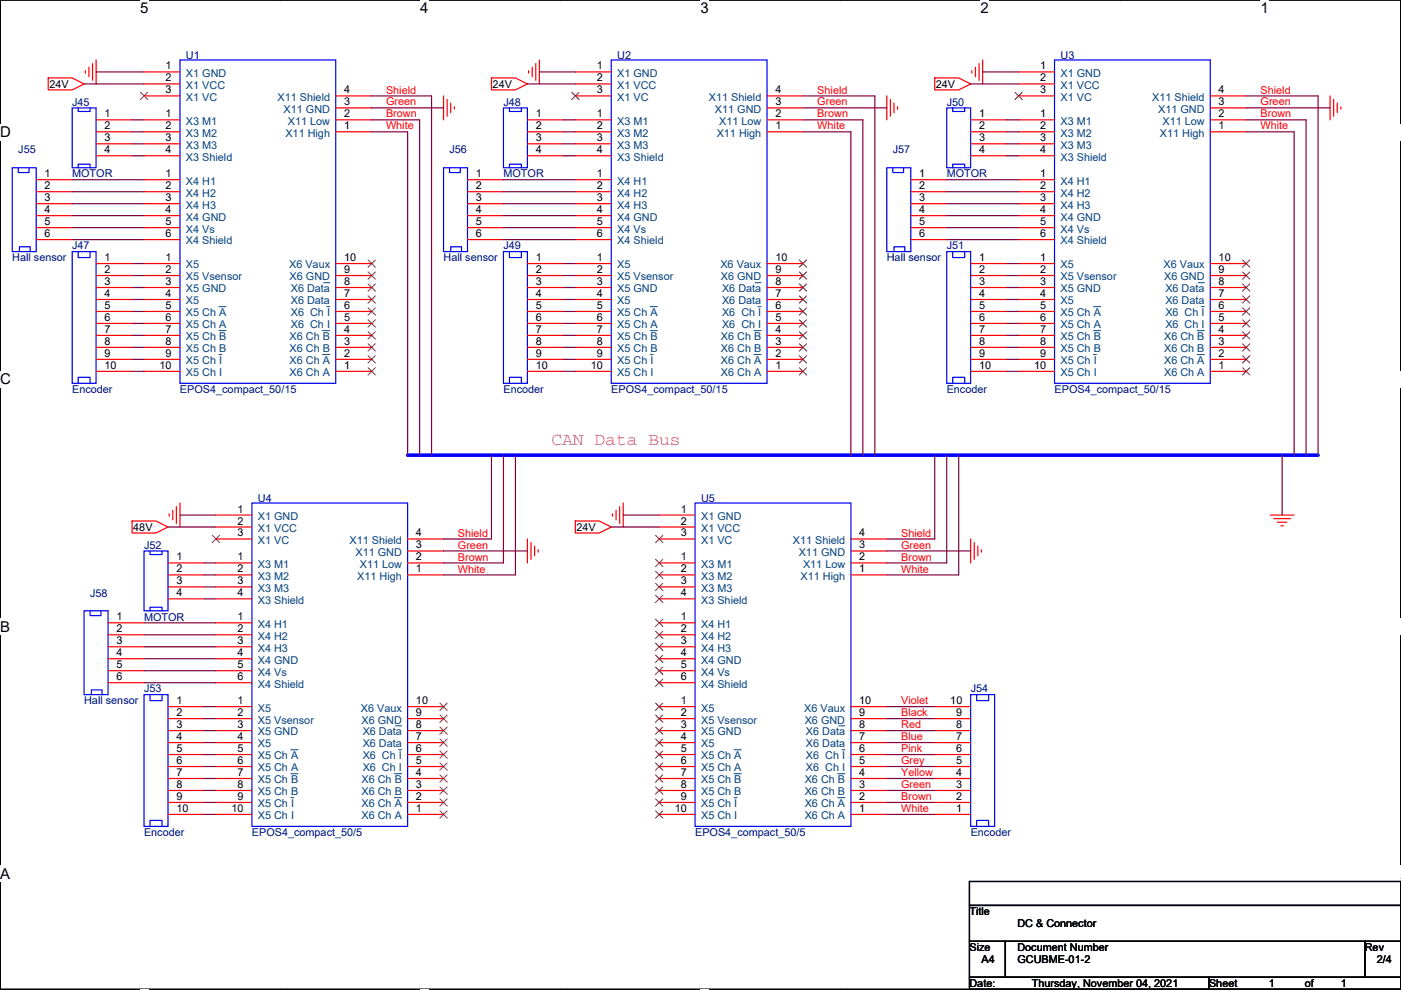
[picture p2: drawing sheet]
<svg xmlns="http://www.w3.org/2000/svg" width="297mm" height="210mm" viewBox="0 0 297 210" stroke-linecap="round" stroke-linejoin="round" font-family="sans-serif">
<path d="M.1 0h296.9v209.8h-296.9z" fill="none" stroke="#000" stroke-width=".25"/>
<g fill="#fff">
<path d="M29.7 0h1.8v3.5h-1.8z"/>
<path d="M29.7 209.8l1.8 .1z"/>
</g>
<path d="M59.4 0h.1M59.4 209.8h.1" fill="none" stroke="#000" stroke-width=".25"/>
<g fill="#fff">
<path d="M89.1 0h1.8v3.5h-1.8z"/>
<path d="M89.1 209.8l1.8 .1z"/>
</g>
<path d="M118.8 0h.1M118.8 209.8h.1" fill="none" stroke="#000" stroke-width=".25"/>
<g fill="#fff">
<path d="M148.5 0h1.8v3.5h-1.8z"/>
<path d="M148.5 209.8l1.8 .1z"/>
</g>
<path d="M178.2 0h.1M178.2 209.8h.1" fill="none" stroke="#000" stroke-width=".25"/>
<g fill="#fff">
<path d="M207.9 0h1.7v3.5h-1.7z"/>
<path d="M207.9 209.8l1.7 .1z"/>
</g>
<path d="M237.6 0h.1M237.6 209.8h.1" fill="none" stroke="#000" stroke-width=".25"/>
<g fill="#fff">
<path d="M267.3 0h1.7v3.5h-1.7z"/>
<path d="M267.3 209.8l1.7 .1z"/>
<path d="M.1 26.2h2.2v3.6h-2.2z"/>
<path d="M297 26.2v3.6z"/>
<path d="M.1 78.7h2.2v3.5h-2.2z"/>
<path d="M297 78.7v3.5z"/>
</g>
<path d="M.1 52.5h.1M297 52.5h.1" fill="none" stroke="#000" stroke-width=".25"/>
<g fill="#fff">
<path d="M.1 131.1h2.1v3.6h-2.1z"/>
<path d="M297 131.1v3.6z"/>
</g>
<path d="M.1 104.9h.1M297 104.9h.1" fill="none" stroke="#000" stroke-width=".25"/>
<g fill="#fff">
<path d="M0 183.6h2.2v3.5h-2.2z"/>
<path d="M297 183.6v3.5z"/>
</g>
<path d="M.1 157.4h.1M297 157.4h.1M205.5 199.7h7.7v7.6h-7.7zM205.5 187h91.5v5h-91.5zM205.5 192h91.5v7.7h-91.5zM213.2 199.7h76.2v7.6h-76.2zM289.4 199.7h7.6v7.6h-7.6zM205.5 207.3h50.8v2.5h-50.8zM256.3 207.3h40.7v2.5h-40.7z" fill="none" stroke="#000" stroke-width=".25"/>
<g fill="none" stroke="#f00" stroke-width=".25">
<path d="M10.2 16.5h5.1l2.5 1.3-2.5 1.3h-5.1zM18.1 15v.5M18.9 14.2v2.1M19.6 13.5v3.5M20.4 12.7v5.1M30.5 15.3h7.7M30.5 17.8h7.7M104.2 16.5h5.1l2.5 1.3-2.5 1.3h-5.1zM112.1 15v.5M112.8 14.2v2.1M113.6 13.5v3.5M114.4 12.7v5.1"/>
<path d="M122 15.3h7.6M122 17.8h7.6M198.2 16.5h5.1l2.5 1.3-2.5 1.3h-5.1zM206.1 15v.5M206.8 14.2v2.1M207.6 13.5v3.5M208.3 12.7v5.1M216 15.3h7.6M216 17.8h7.6M7.7 38.1h7.6M20.4 25.4h7.6M20.4 28h7.6"/>
<path d="M20.4 30.5h7.6M20.4 33h7.6M30.5 20.3h7.7M30.5 25.4h7.7M30.5 28h7.7M30.5 30.5h7.7M30.5 33h7.7M30.5 38.1h7.7M71.2 28h7.6M71.2 25.4h7.6M71.2 22.9h7.6M71.2 20.3h7.6"/>
<path d="M94 20.3v5.1M94.8 21.1v3.6M95.6 21.9v2M96.3 22.6v.5M99.1 38.1h7.6M111.8 25.4h7.6M111.8 28h7.6M111.8 30.5h7.6M111.8 33h7.6M122 20.3h7.6M122 25.4h7.6M122 28h7.6"/>
<path d="M122 30.5h7.6M122 33h7.6M122 38.1h7.6M162.6 28h7.6M162.6 25.4h7.6M162.6 22.9h7.6M162.6 20.3h7.6M188 20.3v5.1M188.8 21.1v3.6M189.5 21.9v2M190.3 22.6v.5M193.1 38.1h7.6"/>
<path d="M205.8 25.4h7.6M205.8 28h7.6M205.8 30.5h7.6M205.8 33h7.6M216 20.3h7.6M216 25.4h7.6M216 28h7.6M216 30.5h7.6M216 33h7.6M216 38.1h7.6M256.6 28h7.6M256.6 25.4h7.6"/>
<path d="M256.6 22.9h7.6M256.6 20.3h7.6M282 20.3v5.1M282.8 21.1v3.6M283.5 21.9v2M284.3 22.6v.5M7.7 40.7h7.6M7.7 43.2h7.6M7.7 45.7h7.6M7.7 48.3h7.6M7.7 50.8h7.6M20.4 55.9h7.6"/>
<path d="M20.4 58.4h7.6M30.5 55.9h7.7M30.5 58.4h7.7M30.5 40.7h7.7M30.5 43.2h7.7M30.5 45.7h7.7M30.5 48.3h7.7M30.5 50.8h7.7M71.2 58.4h7.6M71.2 55.9h7.6M99.1 40.7h7.6M99.1 43.2h7.6"/>
<path d="M99.1 45.7h7.6M99.1 48.3h7.6M99.1 50.8h7.6M111.8 55.9h7.6M111.8 58.4h7.6M122 55.9h7.6M122 58.4h7.6M122 40.7h7.6M122 43.2h7.6M122 45.7h7.6M122 48.3h7.6M122 50.8h7.6"/>
<path d="M162.6 58.4h7.6M162.6 55.9h7.6M193.1 40.7h7.6M193.1 43.2h7.6M193.1 45.7h7.6M193.1 48.3h7.6M193.1 50.8h7.6M205.8 55.9h7.6M205.8 58.4h7.6M216 55.9h7.6M216 58.4h7.6M216 40.7h7.6"/>
<path d="M216 43.2h7.6M216 45.7h7.6M216 48.3h7.6M216 50.8h7.6M256.6 58.4h7.6M256.6 55.9h7.6M20.4 61h7.6M20.4 63.5h7.6M20.4 66.1h7.6M20.4 68.6h7.6M20.4 71.1h7.6M20.4 73.7h7.6"/>
<path d="M20.4 76.2h7.6M20.4 78.8h7.6M30.5 61h7.7M30.5 63.5h7.7M30.5 66.1h7.7M30.5 68.6h7.7M30.5 71.1h7.7M30.5 73.7h7.7M30.5 76.2h7.7M30.5 78.8h7.7M71.2 78.8h7.6M71.2 76.2h7.6"/>
<path d="M71.2 73.7h7.6M71.2 71.1h7.6M71.2 68.6h7.6M71.2 66.1h7.6M71.2 63.5h7.6M71.2 61h7.6M111.8 61h7.6M111.8 63.5h7.6M111.8 66.1h7.6M111.8 68.6h7.6M111.8 71.1h7.6M111.8 73.7h7.6"/>
<path d="M111.8 76.2h7.6M111.8 78.8h7.6M122 61h7.6M122 63.5h7.6M122 66.1h7.6M122 68.6h7.6M122 71.1h7.6M122 73.7h7.6M122 76.2h7.6M122 78.8h7.6M162.6 78.8h7.6M162.6 76.2h7.6"/>
<path d="M162.6 73.7h7.6M162.6 71.1h7.6M162.6 68.6h7.6M162.6 66.1h7.6M162.6 63.5h7.6M162.6 61h7.6M205.8 61h7.6M205.8 63.5h7.6M205.8 66.1h7.6M205.8 68.6h7.6M205.8 71.1h7.6M205.8 73.7h7.6"/>
<path d="M205.8 76.2h7.6M205.8 78.8h7.6M216 61h7.6M216 63.5h7.6M216 66.1h7.6M216 68.6h7.6M216 71.1h7.6M216 73.7h7.6M216 76.2h7.6M216 78.8h7.6M256.6 78.8h7.6M256.6 76.2h7.6"/>
<path d="M256.6 73.7h7.6M256.6 71.1h7.6M256.6 68.6h7.6M256.6 66.1h7.6M256.6 63.5h7.6M256.6 61h7.6M28 110.5h5.1l2.5 1.3-2.5 1.3h-5.1zM35.6 119.4h7.6M35.9 109v.5M36.6 108.2v2.1M37.4 107.5v3.5M38.2 106.7v5.1"/>
<path d="M45.8 109.2h7.6M45.8 111.8h7.6M45.8 114.3h7.6M45.8 119.4h7.6M86.4 119.4h7.6M86.4 116.9h7.6M86.4 114.3h7.6M111.8 114.3v5.1M112.6 115.1v3.5M113.3 115.8v2.1M114.1 116.6v.5M122 110.5h5.1l2.5 1.3-2.5 1.3h-5.1z"/>
<path d="M129.9 109v.5M130.6 108.2v2.1M131.4 107.5v3.5M132.1 106.7v5.1M139.8 109.2h7.6M139.8 111.8h7.6M139.8 114.3h7.6M139.8 119.4h7.6M180.4 119.4h7.6M180.4 116.9h7.6M180.4 114.3h7.6M205.8 114.3v5.1"/>
<path d="M206.6 115.1v3.5M207.3 115.8v2.1M208.1 116.6v.5M269.3 109.2h5.1M270.1 110h3.5M270.8 110.8h2.1M271.6 111.5h.5M22.9 132.1h7.6M22.9 134.6h7.6M22.9 137.2h7.6M22.9 139.7h7.6M35.6 121.9h7.6"/>
<path d="M35.6 124.5h7.6M35.6 127h7.6M45.8 121.9h7.6M45.8 124.5h7.6M45.8 127h7.6M45.8 132.1h7.6M45.8 134.6h7.6M45.8 137.2h7.6M45.8 139.7h7.6M86.4 121.9h7.6M139.8 121.9h7.6M139.8 124.5h7.6"/>
<path d="M139.8 127h7.6M139.8 132.1h7.6M139.8 134.6h7.6M139.8 137.2h7.6M139.8 139.7h7.6M180.4 121.9h7.6M22.9 142.3h7.6M22.9 144.8h7.6M35.6 149.9h7.6M35.6 152.4h7.6M35.6 155h7.6M35.6 157.5h7.6"/>
<path d="M45.8 149.9h7.6M45.8 152.4h7.6M45.8 155h7.6M45.8 157.5h7.6M45.8 142.3h7.6M45.8 144.8h7.6M86.4 157.5h7.6M86.4 155h7.6M86.4 152.4h7.6M86.4 149.9h7.6M139.8 149.9h7.6M139.8 152.4h7.6"/>
<path d="M139.8 155h7.6M139.8 157.5h7.6M139.8 142.3h7.6M139.8 144.8h7.6M180.4 157.5h7.6M180.4 155h7.6M180.4 152.4h7.6M180.4 149.9h7.6M198.2 157.5h7.6M198.2 155h7.6M198.2 152.4h7.6M198.2 149.9h7.6"/>
<path d="M35.6 160h7.6M35.6 162.6h7.6M35.6 165.1h7.6M35.6 167.7h7.6M35.6 170.2h7.6M35.6 172.7h7.6M45.8 160h7.6M45.8 162.6h7.6M45.8 165.1h7.6M45.8 167.7h7.6M45.8 170.2h7.6M45.8 172.7h7.6"/>
<path d="M86.4 172.7h7.6M86.4 170.2h7.6M86.4 167.7h7.6M86.4 165.1h7.6M86.4 162.6h7.6M86.4 160h7.6M139.8 160h7.6M139.8 162.6h7.6M139.8 165.1h7.6M139.8 167.7h7.6M139.8 170.2h7.6M139.8 172.7h7.6"/>
<path d="M180.4 172.7h7.6M180.4 170.2h7.6M180.4 167.7h7.6M180.4 165.1h7.6M180.4 162.6h7.6M180.4 160h7.6M198.2 172.7h7.6M198.2 170.2h7.6M198.2 167.7h7.6M198.2 165.1h7.6M198.2 162.6h7.6M198.2 160h7.6"/>
</g>
<g fill="none" stroke="#00f" stroke-width=".25">
<path d="M38.2 12.7h33v68.6h-33zM129.6 12.7h33v68.6h-33zM223.6 12.7h33v68.6h-33zM2.6 35.6h5.1v17.8h-5.1zM3.9 35.6v1h2.3v-1M15.3 22.9h5.1v12.7h-5.1zM16.6 35.6v-.8h2.5v.8M16.6 22.9v.7h2.5v-.7M94 35.6h5.1v17.8h-5.1zM95.3 35.6v1h2.3v-1M106.7 22.9h5.1v12.7h-5.1zM108 35.6v-.8h2.6v.8"/>
<path d="M108 22.9v.7h2.6v-.7M188 35.6h5.1v17.8h-5.1zM189.3 35.6v1h2.3v-1M200.7 22.9h5.1v12.7h-5.1zM202 35.6v-.8h2.5v.8M202 22.9v.7h2.5v-.7M4.1 53.4v-1.1h2.3v1.1M15.3 53.4h5.1v27.9h-5.1zM16.6 53.4v1.2h2.5v-1.2M95.6 53.4v-1.1h2.3v1.1M106.7 53.4h5.1v27.9h-5.1zM108 53.4v1.2h2.6v-1.2"/>
<path d="M189.5 53.4v-1.1h2.3v1.1M200.7 53.4h5.1v27.9h-5.1zM202 53.4v1.2h2.5v-1.2M16.6 81.3v-1.3h2.5v1.3M108 81.3v-1.3h2.6v1.3M202 81.3v-1.3h2.5v1.3M30.5 116.9h5.1v12.7h-5.1zM31.8 116.9v.7h2.6v-.7M53.4 106.7h33v68.6h-33zM147.4 106.7h33v68.6h-33zM17.8 129.6h5.1v17.7h-5.1zM19.1 129.6v1h2.3v-1"/>
<path d="M31.8 129.6v-.8h2.6v.8M19.4 147.3v-1h2.3v1M30.5 147.3h5.1v28h-5.1zM31.8 147.3v1.3h2.6v-1.3M205.8 147.3h5.1v28h-5.1zM207.1 147.3v1.3h2.5v-1.3M31.8 175.3v-1.3h2.6v1.3M207.1 175.3v-1.3h2.5v1.3"/>
</g>
<g fill="none" stroke="#804000" stroke-width=".21">
<path d="M29.8 19.6l1.5 1.5M31.3 19.6l-1.5 1.5M121.2 19.6l1.6 1.5M122.7 19.6l-1.5 1.5M215.2 19.6l1.5 1.5M216.7 19.6l-1.5 1.5M78 57.7l1.6 1.5M78 55.1l1.6 1.6M79.6 57.7l-1.6 1.5M79.6 55.1l-1.6 1.6M169.5 57.7l1.5 1.5M169.5 55.1l1.5 1.6"/>
<path d="M171 57.7l-1.5 1.5M171 55.1l-1.5 1.6M263.5 57.7l1.5 1.5M263.5 55.1l1.5 1.6M265 57.7l-1.6 1.5M265 55.1l-1.6 1.6M78 78l1.6 1.5M78 75.5l1.6 1.5M78 72.9l1.6 1.6M78 70.4l1.6 1.5M78 67.8l1.6 1.6M78 65.3l1.6 1.5"/>
<path d="M78 62.8l1.6 1.5M78 60.2l1.6 1.6M79.6 78l-1.6 1.5M79.6 75.5l-1.6 1.5M79.6 72.9l-1.6 1.6M79.6 70.4l-1.6 1.5M79.6 67.8l-1.6 1.6M79.6 65.3l-1.6 1.5M79.6 62.8l-1.6 1.5M79.6 60.2l-1.6 1.6M169.5 78l1.5 1.5M169.5 75.5l1.5 1.5"/>
<path d="M169.5 72.9l1.5 1.6M169.5 70.4l1.5 1.5M169.5 67.8l1.5 1.6M169.5 65.3l1.5 1.5M169.5 62.8l1.5 1.5M169.5 60.2l1.5 1.6M171 78l-1.5 1.5M171 75.5l-1.5 1.5M171 72.9l-1.5 1.6M171 70.4l-1.5 1.5M171 67.8l-1.5 1.6M171 65.3l-1.5 1.5"/>
<path d="M171 62.8l-1.5 1.5M171 60.2l-1.5 1.6M263.5 78l1.5 1.5M263.5 75.5l1.5 1.5M263.5 72.9l1.5 1.6M263.5 70.4l1.5 1.5M263.5 67.8l1.5 1.6M263.5 65.3l1.5 1.5M263.5 62.8l1.5 1.5M263.5 60.2l1.5 1.6M265 78l-1.6 1.5M265 75.5l-1.6 1.5"/>
<path d="M265 72.9l-1.6 1.6M265 70.4l-1.6 1.5M265 67.8l-1.6 1.6M265 65.3l-1.6 1.5M265 62.8l-1.6 1.5M265 60.2l-1.6 1.6M45 113.6l1.6 1.5M46.5 113.6l-1.5 1.5M139 113.6l1.5 1.5M139 118.6l1.5 1.6M140.5 113.6l-1.5 1.5M140.5 118.6l-1.5 1.6"/>
<path d="M139 121.2l1.5 1.5M139 123.7l1.5 1.6M139 126.3l1.5 1.5M139 131.3l1.5 1.6M139 133.9l1.5 1.5M139 136.4l1.5 1.6M139 139l1.5 1.5M140.5 121.2l-1.5 1.5M140.5 123.7l-1.5 1.6M140.5 126.3l-1.5 1.5M140.5 131.3l-1.5 1.6M140.5 133.9l-1.5 1.5"/>
<path d="M140.5 136.4l-1.5 1.6M140.5 139l-1.5 1.5M93.3 159.3l1.5 1.5M93.3 156.7l1.5 1.6M93.3 154.2l1.5 1.5M93.3 151.7l1.5 1.5M93.3 149.1l1.5 1.6M94.8 159.3l-1.5 1.5M94.8 156.7l-1.5 1.6M94.8 154.2l-1.5 1.5M94.8 151.7l-1.5 1.5M94.8 149.1l-1.5 1.6"/>
<path d="M139 149.1l1.5 1.6M139 151.7l1.5 1.5M139 154.2l1.5 1.5M139 156.7l1.5 1.6M139 159.3l1.5 1.5M139 141.5l1.5 1.5M139 144l1.5 1.6M140.5 149.1l-1.5 1.6M140.5 151.7l-1.5 1.5M140.5 154.2l-1.5 1.5M140.5 156.7l-1.5 1.6M140.5 159.3l-1.5 1.5"/>
<path d="M140.5 141.5l-1.5 1.5M140.5 144l-1.5 1.6M93.3 172l1.5 1.5M93.3 169.4l1.5 1.6M93.3 166.9l1.5 1.5M93.3 164.4l1.5 1.5M93.3 161.8l1.5 1.6M94.8 172l-1.5 1.5M94.8 169.4l-1.5 1.6M94.8 166.9l-1.5 1.5M94.8 164.4l-1.5 1.5M94.8 161.8l-1.5 1.6"/>
<path d="M139 161.8l1.5 1.6M139 164.4l1.5 1.5M139 166.9l1.5 1.5M139 169.4l1.5 1.6M139 172l1.5 1.5M140.5 161.8l-1.5 1.6M140.5 164.4l-1.5 1.5M140.5 166.9l-1.5 1.5M140.5 169.4l-1.5 1.6M140.5 172l-1.5 1.5"/>
</g>
<g fill="none" stroke="#004080" stroke-width=".21">
<path d="M68.6 60h1.3M160.1 60h1.3M254.1 60h1.2M46.4 65h1.5M46.4 70.1h1.5M46.4 75.2h.7M68.4 75.2h1.5M68.4 70.1h1.5M69.3 65h.6M137.9 65h1.5M137.9 70.1h1.5M137.9 75.2h.6"/>
<path d="M159.8 75.2h1.6M159.8 70.1h1.6M160.7 65h.7M231.8 65h1.6M231.8 70.1h1.6M231.8 75.2h.7M253.8 75.2h1.5M253.8 70.1h1.5M254.7 65h.6M61.7 159h1.5M83.9 153.9h1.3M84.5 159h.7"/>
<path d="M155.6 159h1.6M177.9 153.9h1.2M178.5 159h.6M61.7 164.1h1.5M61.7 169.2h.6M83.6 169.2h1.6M83.6 164.1h1.6M155.6 164.1h1.6M155.6 169.2h.7M177.6 169.2h1.5M177.6 164.1h1.5"/>
</g>
<g fill="none" stroke="#800040" stroke-width=".25">
<path d="M17.8 17.8h12.7M20.4 15.3h10.1M111.8 17.8h10.2M114.4 15.3h7.6M205.8 17.8h10.2M208.3 15.3h7.7M15.3 38.1h15.2M28 25.4h2.5M28 28h2.5M28 30.5h2.5M28 33h2.5M78.8 28h7.6v68.5"/>
<path d="M78.8 20.3h12.7v76.2M78.8 25.4h10.2v71.1M78.8 22.9h15.2M106.7 38.1h15.3M119.4 25.4h2.6M119.4 28h2.6M119.4 30.5h2.6M119.4 33h2.6M170.2 28h10.2v68.5M170.2 22.9h17.8M170.2 20.3h15.3v76.2M170.2 25.4h12.7v71.1"/>
<path d="M200.7 38.1h15.3M213.4 25.4h2.6M213.4 28h2.6M213.4 30.5h2.6M213.4 33h2.6M264.2 22.9h17.8M264.2 28h10.2v68.5M264.2 25.4h12.7v71.1M264.2 20.3h15.3v76.2M15.3 40.7h15.2M15.3 43.2h15.2M15.3 45.7h15.2"/>
<path d="M15.3 48.3h15.2M15.3 50.8h15.2M28 55.9h2.5M28 58.4h2.5M106.7 40.7h15.3M106.7 43.2h15.3M106.7 45.7h15.3M106.7 48.3h15.3M106.7 50.8h15.3M119.4 55.9h2.6M119.4 58.4h2.6M200.7 40.7h15.3"/>
<path d="M200.7 43.2h15.3M200.7 45.7h15.3M200.7 48.3h15.3M200.7 50.8h15.3M213.4 55.9h2.6M213.4 58.4h2.6M28 61h2.5M28 63.5h2.5M28 66.1h2.5M28 68.6h2.5M28 71.1h2.5M28 73.7h2.5"/>
<path d="M28 76.2h2.5M28 78.8h2.5M119.4 61h2.6M119.4 63.5h2.6M119.4 66.1h2.6M119.4 68.6h2.6M119.4 71.1h2.6M119.4 73.7h2.6M119.4 76.2h2.6M119.4 78.8h2.6M213.4 61h2.6M213.4 63.5h2.6"/>
<path d="M213.4 66.1h2.6M213.4 68.6h2.6M213.4 71.1h2.6M213.4 73.7h2.6M213.4 76.2h2.6M213.4 78.8h2.6M104.2 96.5v17.8h-10.2M106.7 96.5v22.9h-12.7M109.3 96.5v25.4h-15.3M198.2 96.5v17.8h-10.2M200.7 96.5v22.9h-12.7M203.3 96.5v25.4h-15.3"/>
<path d="M271.8 96.5v12.7M35.6 111.8h10.2M38.2 109.2h7.6M43.2 119.4h2.6M94 116.9h17.8M129.6 111.8h10.2M132.1 109.2h7.7M188 116.9h17.8M30.5 132.1h15.3M30.5 134.6h15.3M30.5 137.2h15.3M30.5 139.7h15.3"/>
<path d="M43.2 121.9h2.6M43.2 124.5h2.6M43.2 127h2.6M30.5 142.3h15.3M30.5 144.8h15.3M43.2 149.9h2.6M43.2 152.4h2.6M43.2 155h2.6M43.2 157.5h2.6M188 157.5h10.2M188 155h10.2M188 152.4h10.2"/>
<path d="M188 149.9h10.2M43.2 160h2.6M43.2 162.6h2.6M43.2 165.1h2.6M43.2 167.7h2.6M43.2 170.2h2.6M43.2 172.7h2.6M188 172.7h10.2M188 170.2h10.2M188 167.7h10.2M188 165.1h10.2M188 162.6h10.2"/>
<path d="M188 160h10.2"/>
</g>
<path d="M86.4 96.5h193.1" fill="none" stroke="#00f" stroke-width=".76"/>
<text font-size="3.8" fill="#f0f" x="116.9" y="94.5">CAN Data Bus</text>
<g font-size="3.2">
<text x="29.7" y="2.8">5</text>
<text x="89.1" y="2.8">4</text>
<text x="148.5" y="2.8">3</text>
<text x="207.9" y="2.8">2</text>
<text x="267.3" y="2.8">1</text>
<text x=".1" y="29.1">D</text>
<text x=".1" y="81.5">C</text>
<text x=".1" y="134">B</text>
<text x=".1" y="186.4">A</text>
<text x="297" y="186.4">A</text>
</g>
<g font-size="2.3">
<text x="35.1" y="14.7">1</text>
<text x="35.1" y="17.3">2</text>
<text x="126.6" y="14.7">1</text>
<text x="126.6" y="17.3">2</text>
<text x="220.5" y="14.7">1</text>
<text x="220.5" y="17.3">2</text>
<text x="10.5" y="18.6">24V</text>
<text x="35.1" y="19.8">3</text>
<text x="73" y="22.4">3</text>
<text x="73" y="19.8">4</text>
<text x="104.5" y="18.6">24V</text>
<text x="126.6" y="19.8">3</text>
<text x="164.4" y="22.4">3</text>
<text x="164.4" y="19.8">4</text>
<text x="198.4" y="18.6">24V</text>
<text x="220.5" y="19.8">3</text>
<text x="258.4" y="22.4">3</text>
<text x="258.4" y="19.8">4</text>
<text x="22.2" y="24.9">1</text>
<text x="22.2" y="27.4">2</text>
<text x="22.2" y="30">3</text>
<text x="35.1" y="24.9">1</text>
<text x="35.1" y="27.4">2</text>
<text x="35.1" y="30">3</text>
<text x="73" y="27.4">1</text>
<text x="73" y="24.9">2</text>
<text x="113.6" y="24.9">1</text>
<text x="113.6" y="27.4">2</text>
<text x="113.6" y="30">3</text>
<text x="126.6" y="24.9">1</text>
<text x="126.6" y="27.4">2</text>
<text x="126.6" y="30">3</text>
<text x="164.4" y="27.4">1</text>
<text x="164.4" y="24.9">2</text>
<text x="207.6" y="24.9">1</text>
<text x="207.6" y="27.4">2</text>
<text x="207.6" y="30">3</text>
<text x="220.5" y="24.9">1</text>
<text x="220.5" y="27.4">2</text>
<text x="220.5" y="30">3</text>
<text x="258.4" y="27.4">1</text>
<text x="258.4" y="24.9">2</text>
<text x="22.2" y="32.5">4</text>
<text x="35.1" y="32.5">4</text>
<text x="113.6" y="32.5">4</text>
<text x="126.6" y="32.5">4</text>
<text x="207.6" y="32.5">4</text>
<text x="220.5" y="32.5">4</text>
<text x="9.5" y="37.6">1</text>
<text x="9.5" y="40.1">2</text>
<text x="35.1" y="37.6">1</text>
<text x="35.1" y="40.1">2</text>
<text x="100.9" y="37.6">1</text>
<text x="100.9" y="40.1">2</text>
<text x="126.6" y="37.6">1</text>
<text x="126.6" y="40.1">2</text>
<text x="194.9" y="37.6">1</text>
<text x="194.9" y="40.1">2</text>
<text x="220.5" y="37.6">1</text>
<text x="220.5" y="40.1">2</text>
<text x="9.5" y="42.7">3</text>
<text x="9.5" y="45.2">4</text>
<text x="9.5" y="47.8">5</text>
<text x="35.1" y="42.7">3</text>
<text x="35.1" y="45.2">4</text>
<text x="35.1" y="47.8">5</text>
<text x="100.9" y="42.7">3</text>
<text x="100.9" y="45.2">4</text>
<text x="100.9" y="47.8">5</text>
<text x="126.6" y="42.7">3</text>
<text x="126.6" y="45.2">4</text>
<text x="126.6" y="47.8">5</text>
<text x="194.9" y="42.7">3</text>
<text x="194.9" y="45.2">4</text>
<text x="194.9" y="47.8">5</text>
<text x="220.5" y="42.7">3</text>
<text x="220.5" y="45.2">4</text>
<text x="220.5" y="47.8">5</text>
<text x="9.5" y="50.3">6</text>
<text x="35.1" y="50.3">6</text>
<text x="100.9" y="50.3">6</text>
<text x="126.6" y="50.3">6</text>
<text x="194.9" y="50.3">6</text>
<text x="220.5" y="50.3">6</text>
<text x="22.2" y="55.4">1</text>
<text x="22.2" y="57.9">2</text>
<text x="35.1" y="55.4">1</text>
<text x="35.1" y="57.9">2</text>
<text x="73" y="55.4">10</text>
<text x="73" y="57.9">9</text>
<text x="113.6" y="55.4">1</text>
<text x="113.6" y="57.9">2</text>
<text x="126.6" y="55.4">1</text>
<text x="126.6" y="57.9">2</text>
<text x="164.4" y="55.4">10</text>
<text x="164.4" y="57.9">9</text>
<text x="207.6" y="55.4">1</text>
<text x="207.6" y="57.9">2</text>
<text x="220.5" y="55.4">1</text>
<text x="220.5" y="57.9">2</text>
<text x="258.4" y="55.4">10</text>
<text x="258.4" y="57.9">9</text>
<text x="22.2" y="60.5">3</text>
<text x="22.2" y="63">4</text>
<text x="22.2" y="65.5">5</text>
<text x="35.1" y="65.5">5</text>
<text x="35.1" y="60.5">3</text>
<text x="35.1" y="63">4</text>
<text x="73" y="63">7</text>
<text x="73" y="65.5">6</text>
<text x="73" y="60.5">8</text>
<text x="113.6" y="60.5">3</text>
<text x="113.6" y="63">4</text>
<text x="113.6" y="65.5">5</text>
<text x="126.6" y="65.5">5</text>
<text x="126.6" y="60.5">3</text>
<text x="126.6" y="63">4</text>
<text x="164.4" y="63">7</text>
<text x="164.4" y="65.5">6</text>
<text x="164.4" y="60.5">8</text>
<text x="207.6" y="60.5">3</text>
<text x="207.6" y="63">4</text>
<text x="207.6" y="65.5">5</text>
<text x="220.5" y="60.5">3</text>
<text x="220.5" y="63">4</text>
<text x="220.5" y="65.5">5</text>
<text x="258.4" y="63">7</text>
<text x="258.4" y="65.5">6</text>
<text x="258.4" y="60.5">8</text>
<text x="22.2" y="68.1">6</text>
<text x="22.2" y="70.6">7</text>
<text x="35.1" y="70.6">7</text>
<text x="35.1" y="68.1">6</text>
<text x="73" y="68.1">5</text>
<text x="73" y="70.6">4</text>
<text x="113.6" y="68.1">6</text>
<text x="113.6" y="70.6">7</text>
<text x="126.6" y="70.6">7</text>
<text x="126.6" y="68.1">6</text>
<text x="164.4" y="68.1">5</text>
<text x="164.4" y="70.6">4</text>
<text x="207.6" y="68.1">6</text>
<text x="207.6" y="70.6">7</text>
<text x="220.5" y="68.1">6</text>
<text x="220.5" y="70.6">7</text>
<text x="258.4" y="68.1">5</text>
<text x="258.4" y="70.6">4</text>
<text x="22.2" y="73.2">8</text>
<text x="22.2" y="75.7">9</text>
<text x="35.1" y="75.7">9</text>
<text x="35.1" y="73.2">8</text>
<text x="73" y="75.7">2</text>
<text x="73" y="73.2">3</text>
<text x="113.6" y="73.2">8</text>
<text x="113.6" y="75.7">9</text>
<text x="126.6" y="75.7">9</text>
<text x="126.6" y="73.2">8</text>
<text x="164.4" y="75.7">2</text>
<text x="164.4" y="73.2">3</text>
<text x="207.6" y="73.2">8</text>
<text x="207.6" y="75.7">9</text>
<text x="220.5" y="73.2">8</text>
<text x="220.5" y="75.7">9</text>
<text x="258.4" y="75.7">2</text>
<text x="258.4" y="73.2">3</text>
<text x="22.2" y="78.2">10</text>
<text x="33.8" y="78.2">10</text>
<text x="73" y="78.2">1</text>
<text x="113.6" y="78.2">10</text>
<text x="125.3" y="78.2">10</text>
<text x="164.4" y="78.2">1</text>
<text x="207.6" y="78.2">10</text>
<text x="219.3" y="78.2">10</text>
<text x="258.4" y="78.2">1</text>
<text x="28.3" y="112.6">48V</text>
<text x="50.4" y="108.7">1</text>
<text x="50.4" y="111.3">2</text>
<text x="50.4" y="113.8">3</text>
<text x="88.2" y="113.8">4</text>
<text x="122.2" y="112.6">24V</text>
<text x="144.3" y="108.7">1</text>
<text x="144.3" y="111.3">2</text>
<text x="144.3" y="113.8">3</text>
<text x="182.2" y="113.8">4</text>
<text x="37.4" y="118.9">1</text>
<text x="50.4" y="118.9">1</text>
<text x="88.2" y="116.3">3</text>
<text x="88.2" y="118.9">2</text>
<text x="144.3" y="118.9">1</text>
<text x="182.2" y="116.3">3</text>
<text x="182.2" y="118.9">2</text>
<text x="37.4" y="121.4">2</text>
<text x="37.4" y="124">3</text>
<text x="50.4" y="121.4">2</text>
<text x="50.4" y="124">3</text>
<text x="88.2" y="121.4">1</text>
<text x="144.3" y="121.4">2</text>
<text x="144.3" y="124">3</text>
<text x="182.2" y="121.4">1</text>
<text x="24.7" y="131.6">1</text>
<text x="37.4" y="126.5">4</text>
<text x="50.4" y="126.5">4</text>
<text x="50.4" y="131.6">1</text>
<text x="144.3" y="126.5">4</text>
<text x="144.3" y="131.6">1</text>
<text x="24.7" y="134.1">2</text>
<text x="24.7" y="136.7">3</text>
<text x="50.4" y="134.1">2</text>
<text x="50.4" y="136.7">3</text>
<text x="144.3" y="134.1">2</text>
<text x="144.3" y="136.7">3</text>
<text x="24.7" y="139.2">4</text>
<text x="24.7" y="141.7">5</text>
<text x="50.4" y="139.2">4</text>
<text x="50.4" y="141.7">5</text>
<text x="144.3" y="139.2">4</text>
<text x="144.3" y="141.7">5</text>
<text x="24.7" y="144.3">6</text>
<text x="37.4" y="149.4">1</text>
<text x="50.4" y="149.4">1</text>
<text x="50.4" y="144.3">6</text>
<text x="88.2" y="149.4">10</text>
<text x="144.3" y="149.4">1</text>
<text x="144.3" y="144.3">6</text>
<text x="182.2" y="149.4">10</text>
<text x="201.5" y="149.4">10</text>
<text x="37.4" y="151.9">2</text>
<text x="37.4" y="154.4">3</text>
<text x="50.4" y="151.9">2</text>
<text x="50.4" y="154.4">3</text>
<text x="88.2" y="154.4">8</text>
<text x="88.2" y="151.9">9</text>
<text x="144.3" y="151.9">2</text>
<text x="144.3" y="154.4">3</text>
<text x="182.2" y="154.4">8</text>
<text x="182.2" y="151.9">9</text>
<text x="202.8" y="154.4">8</text>
<text x="202.8" y="151.9">9</text>
<text x="37.4" y="157">4</text>
<text x="37.4" y="159.5">5</text>
<text x="50.4" y="159.5">5</text>
<text x="50.4" y="157">4</text>
<text x="88.2" y="157">7</text>
<text x="88.2" y="159.5">6</text>
<text x="144.3" y="159.5">5</text>
<text x="144.3" y="157">4</text>
<text x="182.2" y="157">7</text>
<text x="182.2" y="159.5">6</text>
<text x="202.8" y="159.5">6</text>
<text x="202.8" y="157">7</text>
<text x="37.4" y="162.1">6</text>
<text x="37.4" y="164.6">7</text>
<text x="37.4" y="167.1">8</text>
<text x="50.4" y="164.6">7</text>
<text x="50.4" y="162.1">6</text>
<text x="50.4" y="167.1">8</text>
<text x="88.2" y="162.1">5</text>
<text x="88.2" y="164.6">4</text>
<text x="88.2" y="167.1">3</text>
<text x="144.3" y="164.6">7</text>
<text x="144.3" y="162.1">6</text>
<text x="144.3" y="167.1">8</text>
<text x="182.2" y="162.1">5</text>
<text x="182.2" y="164.6">4</text>
<text x="182.2" y="167.1">3</text>
<text x="202.8" y="167.1">3</text>
<text x="202.8" y="164.6">4</text>
<text x="202.8" y="162.1">5</text>
<text x="37.4" y="169.7">9</text>
<text x="37.4" y="172.2">10</text>
<text x="49.1" y="172.2">10</text>
<text x="50.4" y="169.7">9</text>
<text x="88.2" y="169.7">2</text>
<text x="88.2" y="172.2">1</text>
<text x="143.1" y="172.2">10</text>
<text x="144.3" y="169.7">9</text>
<text x="182.2" y="169.7">2</text>
<text x="182.2" y="172.2">1</text>
<text x="202.8" y="172.2">1</text>
<text x="202.8" y="169.7">2</text>
<text x="205.5" y="194.1">Title</text>
<text x="215.7" y="196.6">DC &amp; Connector</text>
<text x="205.5" y="201.7">Size</text>
<text x="215.7" y="201.7">Document Number</text>
<text x="289.4" y="201.7">Rev</text>
<text x="205.5" y="209.3">Date:</text>
<text x="208.1" y="204.3">A4</text>
<text x="215.7" y="204.3">GCUBME-01-2</text>
<text x="218.8" y="209.3">Thursday, November 04, 2021</text>
<text x="256.3" y="209.3">Sheet</text>
<text x="269" y="209.3">1</text>
<text x="276.7" y="209.3">of</text>
<text x="284.3" y="209.3">1</text>
<text x="291.9" y="204.3">2/4</text>
</g>
<g font-size="2.3" fill="#000080">
<text x="39.4" y="12.5">U1</text>
<text x="130.9" y="12.5">U2</text>
<text x="224.9" y="12.5">U3</text>
<text x="15.3" y="22.4">J45</text>
<text x="106.7" y="22.4">J48</text>
<text x="200.7" y="22.4">J50</text>
<text x="3.9" y="32.6">J55</text>
<text x="95.3" y="32.6">J56</text>
<text x="189.3" y="32.6">J57</text>
<text x="15.3" y="37.6">MOTOR</text>
<text x="106.7" y="37.6">MOTOR</text>
<text x="200.7" y="37.6">MOTOR</text>
<text x="15.3" y="52.9">J47</text>
<text x="106.7" y="52.9">J49</text>
<text x="200.7" y="52.9">J51</text>
<text x="2.6" y="55.4">Hall sensor</text>
<text x="94" y="55.4">Hall sensor</text>
<text x="188" y="55.4">Hall sensor</text>
<text x="15.3" y="83.4">Encoder</text>
<text x="38.2" y="83.4">EPOS4_compact_50/15</text>
<text x="106.7" y="83.4">Encoder</text>
<text x="129.6" y="83.4">EPOS4_compact_50/15</text>
<text x="200.7" y="83.4">Encoder</text>
<text x="223.6" y="83.4">EPOS4_compact_50/15</text>
<text x="54.7" y="106.5">U4</text>
<text x="148.7" y="106.5">U5</text>
<text x="30.5" y="116.4">J52</text>
<text x="19.1" y="126.5">J58</text>
<text x="30.5" y="131.6">MOTOR</text>
<text x="17.8" y="149.4">Hall sensor</text>
<text x="30.5" y="146.9">J53</text>
<text x="205.8" y="146.9">J54</text>
<text x="30.5" y="177.3">Encoder</text>
<text x="53.4" y="177.3">EPOS4_compact_50/5</text>
<text x="147.4" y="177.3">EPOS4_compact_50/5</text>
<text x="205.8" y="177.3">Encoder</text>
</g>
<g font-size="2.3" fill="#004080">
<text x="39.4" y="16.3">X1 GND</text>
<text x="130.9" y="16.3">X1 GND</text>
<text x="224.9" y="16.3">X1 GND</text>
<text x="39.4" y="18.8">X1 VCC</text>
<text x="39.4" y="21.4">X1 VC</text>
<text x="58.9" y="21.4">X11 Shield</text>
<text x="60.1" y="23.9">X11 GND</text>
<text x="130.9" y="18.8">X1 VCC</text>
<text x="130.9" y="21.4">X1 VC</text>
<text x="150.3" y="21.4">X11 Shield</text>
<text x="151.6" y="23.9">X11 GND</text>
<text x="224.9" y="18.8">X1 VCC</text>
<text x="224.9" y="21.4">X1 VC</text>
<text x="244.3" y="21.4">X11 Shield</text>
<text x="245.6" y="23.9">X11 GND</text>
<text x="39.4" y="26.5">X3 M1</text>
<text x="39.4" y="29">X3 M2</text>
<text x="60.5" y="29">X11 High</text>
<text x="61" y="26.5">X11 Low</text>
<text x="130.9" y="26.5">X3 M1</text>
<text x="130.9" y="29">X3 M2</text>
<text x="152" y="29">X11 High</text>
<text x="152.5" y="26.5">X11 Low</text>
<text x="224.9" y="26.5">X3 M1</text>
<text x="224.9" y="29">X3 M2</text>
<text x="245.9" y="29">X11 High</text>
<text x="246.5" y="26.5">X11 Low</text>
<text x="39.4" y="31.5">X3 M3</text>
<text x="39.4" y="34.1">X3 Shield</text>
<text x="130.9" y="31.5">X3 M3</text>
<text x="130.9" y="34.1">X3 Shield</text>
<text x="224.9" y="31.5">X3 M3</text>
<text x="224.9" y="34.1">X3 Shield</text>
<text x="39.4" y="39.2">X4 H1</text>
<text x="39.4" y="41.7">X4 H2</text>
<text x="130.9" y="39.2">X4 H1</text>
<text x="130.9" y="41.7">X4 H2</text>
<text x="224.9" y="39.2">X4 H1</text>
<text x="224.9" y="41.7">X4 H2</text>
<text x="39.4" y="44.2">X4 H3</text>
<text x="39.4" y="46.8">X4 GND</text>
<text x="130.9" y="44.2">X4 H3</text>
<text x="130.9" y="46.8">X4 GND</text>
<text x="224.9" y="44.2">X4 H3</text>
<text x="224.9" y="46.8">X4 GND</text>
<text x="39.4" y="49.3">X4 Vs</text>
<text x="39.4" y="51.9">X4 Shield</text>
<text x="130.9" y="49.3">X4 Vs</text>
<text x="130.9" y="51.9">X4 Shield</text>
<text x="224.9" y="49.3">X4 Vs</text>
<text x="224.9" y="51.9">X4 Shield</text>
<text x="39.4" y="56.9">X5</text>
<text x="39.4" y="59.5">X5 Vsensor</text>
<text x="61.3" y="56.9">X6 Vaux</text>
<text x="61.4" y="59.5">X6 GND</text>
<text x="130.9" y="56.9">X5</text>
<text x="130.9" y="59.5">X5 Vsensor</text>
<text x="152.7" y="56.9">X6 Vaux</text>
<text x="152.8" y="59.5">X6 GND</text>
<text x="224.9" y="56.9">X5</text>
<text x="224.9" y="59.5">X5 Vsensor</text>
<text x="246.7" y="56.9">X6 Vaux</text>
<text x="246.8" y="59.5">X6 GND</text>
<text x="39.4" y="62">X5 GND</text>
<text x="39.4" y="64.6">X5</text>
<text x="61.7" y="64.6">X6 Data</text>
<text x="61.7" y="62">X6 Data</text>
<text x="130.9" y="62">X5 GND</text>
<text x="130.9" y="64.6">X5</text>
<text x="153.1" y="64.6">X6 Data</text>
<text x="153.1" y="62">X6 Data</text>
<text x="224.9" y="62">X5 GND</text>
<text x="224.9" y="64.6">X5</text>
<text x="247.1" y="64.6">X6 Data</text>
<text x="247.1" y="62">X6 Data</text>
<text x="39.4" y="67.1">X5 Ch A</text>
<text x="39.4" y="69.6">X5 Ch A</text>
<text x="61.7" y="69.6">X6 Ch I</text>
<text x="61.7" y="67.1">X6 Ch I</text>
<text x="130.9" y="67.1">X5 Ch A</text>
<text x="130.9" y="69.6">X5 Ch A</text>
<text x="153.1" y="69.6">X6 Ch I</text>
<text x="153.1" y="67.1">X6 Ch I</text>
<text x="224.9" y="67.1">X5 Ch A</text>
<text x="224.9" y="69.6">X5 Ch A</text>
<text x="247.1" y="69.6">X6 Ch I</text>
<text x="247.1" y="67.1">X6 Ch I</text>
<text x="39.4" y="72.2">X5 Ch B</text>
<text x="39.4" y="74.7">X5 Ch B</text>
<text x="39.4" y="77.3">X5 Ch I</text>
<text x="61.4" y="77.3">X6 Ch A</text>
<text x="61.4" y="74.7">X6 Ch B</text>
<text x="61.4" y="72.2">X6 Ch B</text>
<text x="130.9" y="72.2">X5 Ch B</text>
<text x="130.9" y="74.7">X5 Ch B</text>
<text x="130.9" y="77.3">X5 Ch I</text>
<text x="152.8" y="77.3">X6 Ch A</text>
<text x="152.8" y="74.7">X6 Ch B</text>
<text x="152.8" y="72.2">X6 Ch B</text>
<text x="224.9" y="72.2">X5 Ch B</text>
<text x="224.9" y="74.7">X5 Ch B</text>
<text x="224.9" y="77.3">X5 Ch I</text>
<text x="246.8" y="77.3">X6 Ch A</text>
<text x="246.8" y="74.7">X6 Ch B</text>
<text x="246.8" y="72.2">X6 Ch B</text>
<text x="39.4" y="79.8">X5 Ch I</text>
<text x="61.4" y="79.8">X6 Ch A</text>
<text x="130.9" y="79.8">X5 Ch I</text>
<text x="152.8" y="79.8">X6 Ch A</text>
<text x="224.9" y="79.8">X5 Ch I</text>
<text x="246.8" y="79.8">X6 Ch A</text>
<text x="54.7" y="110.3">X1 GND</text>
<text x="54.7" y="112.8">X1 VCC</text>
<text x="148.7" y="110.3">X1 GND</text>
<text x="148.7" y="112.8">X1 VCC</text>
<text x="54.7" y="115.4">X1 VC</text>
<text x="74.1" y="115.4">X11 Shield</text>
<text x="75.4" y="117.9">X11 GND</text>
<text x="148.7" y="115.4">X1 VC</text>
<text x="168.1" y="115.4">X11 Shield</text>
<text x="169.4" y="117.9">X11 GND</text>
<text x="54.7" y="120.4">X3 M1</text>
<text x="54.7" y="123">X3 M2</text>
<text x="54.7" y="125.5">X3 M3</text>
<text x="75.8" y="123">X11 High</text>
<text x="76.3" y="120.4">X11 Low</text>
<text x="148.7" y="120.4">X3 M1</text>
<text x="148.7" y="123">X3 M2</text>
<text x="148.7" y="125.5">X3 M3</text>
<text x="169.7" y="123">X11 High</text>
<text x="170.3" y="120.4">X11 Low</text>
<text x="54.7" y="128.1">X3 Shield</text>
<text x="148.7" y="128.1">X3 Shield</text>
<text x="54.7" y="133.1">X4 H1</text>
<text x="54.7" y="135.7">X4 H2</text>
<text x="148.7" y="133.1">X4 H1</text>
<text x="148.7" y="135.7">X4 H2</text>
<text x="54.7" y="138.2">X4 H3</text>
<text x="54.7" y="140.8">X4 GND</text>
<text x="54.7" y="143.3">X4 Vs</text>
<text x="148.7" y="138.2">X4 H3</text>
<text x="148.7" y="140.8">X4 GND</text>
<text x="148.7" y="143.3">X4 Vs</text>
<text x="54.7" y="145.8">X4 Shield</text>
<text x="148.7" y="145.8">X4 Shield</text>
<text x="54.7" y="150.9">X5</text>
<text x="54.7" y="153.5">X5 Vsensor</text>
<text x="54.7" y="156">X5 GND</text>
<text x="76.5" y="150.9">X6 Vaux</text>
<text x="76.6" y="153.5">X6 GND</text>
<text x="76.9" y="156">X6 Data</text>
<text x="148.7" y="150.9">X5</text>
<text x="148.7" y="153.5">X5 Vsensor</text>
<text x="148.7" y="156">X5 GND</text>
<text x="170.5" y="150.9">X6 Vaux</text>
<text x="170.6" y="153.5">X6 GND</text>
<text x="170.9" y="156">X6 Data</text>
<text x="54.7" y="158.5">X5</text>
<text x="54.7" y="161.1">X5 Ch A</text>
<text x="76.9" y="161.1">X6 Ch I</text>
<text x="76.9" y="158.5">X6 Data</text>
<text x="148.7" y="158.5">X5</text>
<text x="148.7" y="161.1">X5 Ch A</text>
<text x="170.9" y="161.1">X6 Ch I</text>
<text x="170.9" y="158.5">X6 Data</text>
<text x="54.7" y="163.6">X5 Ch A</text>
<text x="54.7" y="166.2">X5 Ch B</text>
<text x="76.6" y="166.2">X6 Ch B</text>
<text x="76.9" y="163.6">X6 Ch I</text>
<text x="148.7" y="163.6">X5 Ch A</text>
<text x="148.7" y="166.2">X5 Ch B</text>
<text x="170.6" y="166.2">X6 Ch B</text>
<text x="170.9" y="163.6">X6 Ch I</text>
<text x="54.7" y="168.7">X5 Ch B</text>
<text x="54.7" y="171.2">X5 Ch I</text>
<text x="54.7" y="173.8">X5 Ch I</text>
<text x="76.6" y="173.8">X6 Ch A</text>
<text x="76.6" y="171.2">X6 Ch A</text>
<text x="76.6" y="168.7">X6 Ch B</text>
<text x="148.7" y="168.7">X5 Ch B</text>
<text x="148.7" y="171.2">X5 Ch I</text>
<text x="148.7" y="173.8">X5 Ch I</text>
<text x="170.6" y="173.8">X6 Ch A</text>
<text x="170.6" y="171.2">X6 Ch A</text>
<text x="170.6" y="168.7">X6 Ch B</text>
</g>
<g font-size="2.3" fill="#f00">
<text x="81.8" y="22.4">Green</text>
<text x="81.8" y="19.8">Shield</text>
<text x="173.3" y="19.8">Shield</text>
<text x="173.3" y="22.4">Green</text>
<text x="267.3" y="19.8">Shield</text>
<text x="267.3" y="22.4">Green</text>
<text x="81.8" y="27.5">White</text>
<text x="81.8" y="24.9">Brown</text>
<text x="173.3" y="24.9">Brown</text>
<text x="173.3" y="27.5">White</text>
<text x="267.3" y="24.9">Brown</text>
<text x="267.3" y="27.5">White</text>
<text x="97.1" y="113.8">Shield</text>
<text x="191.1" y="113.8">Shield</text>
<text x="97.1" y="116.4">Green</text>
<text x="97.1" y="118.9">Brown</text>
<text x="191.1" y="116.4">Green</text>
<text x="191.1" y="118.9">Brown</text>
<text x="97.1" y="121.4">White</text>
<text x="191.1" y="121.4">White</text>
<text x="191.1" y="149.4">Violet</text>
<text x="191.1" y="154.5">Red</text>
<text x="191.1" y="151.9">Black</text>
<text x="191.1" y="159.5">Pink</text>
<text x="191.1" y="157">Blue</text>
<text x="191.1" y="167.2">Green</text>
<text x="191.1" y="164.6">Yellow</text>
<text x="191.1" y="162.1">Grey</text>
<text x="191.1" y="172.2">White</text>
<text x="191.1" y="169.7">Brown</text>
</g>
</svg>
